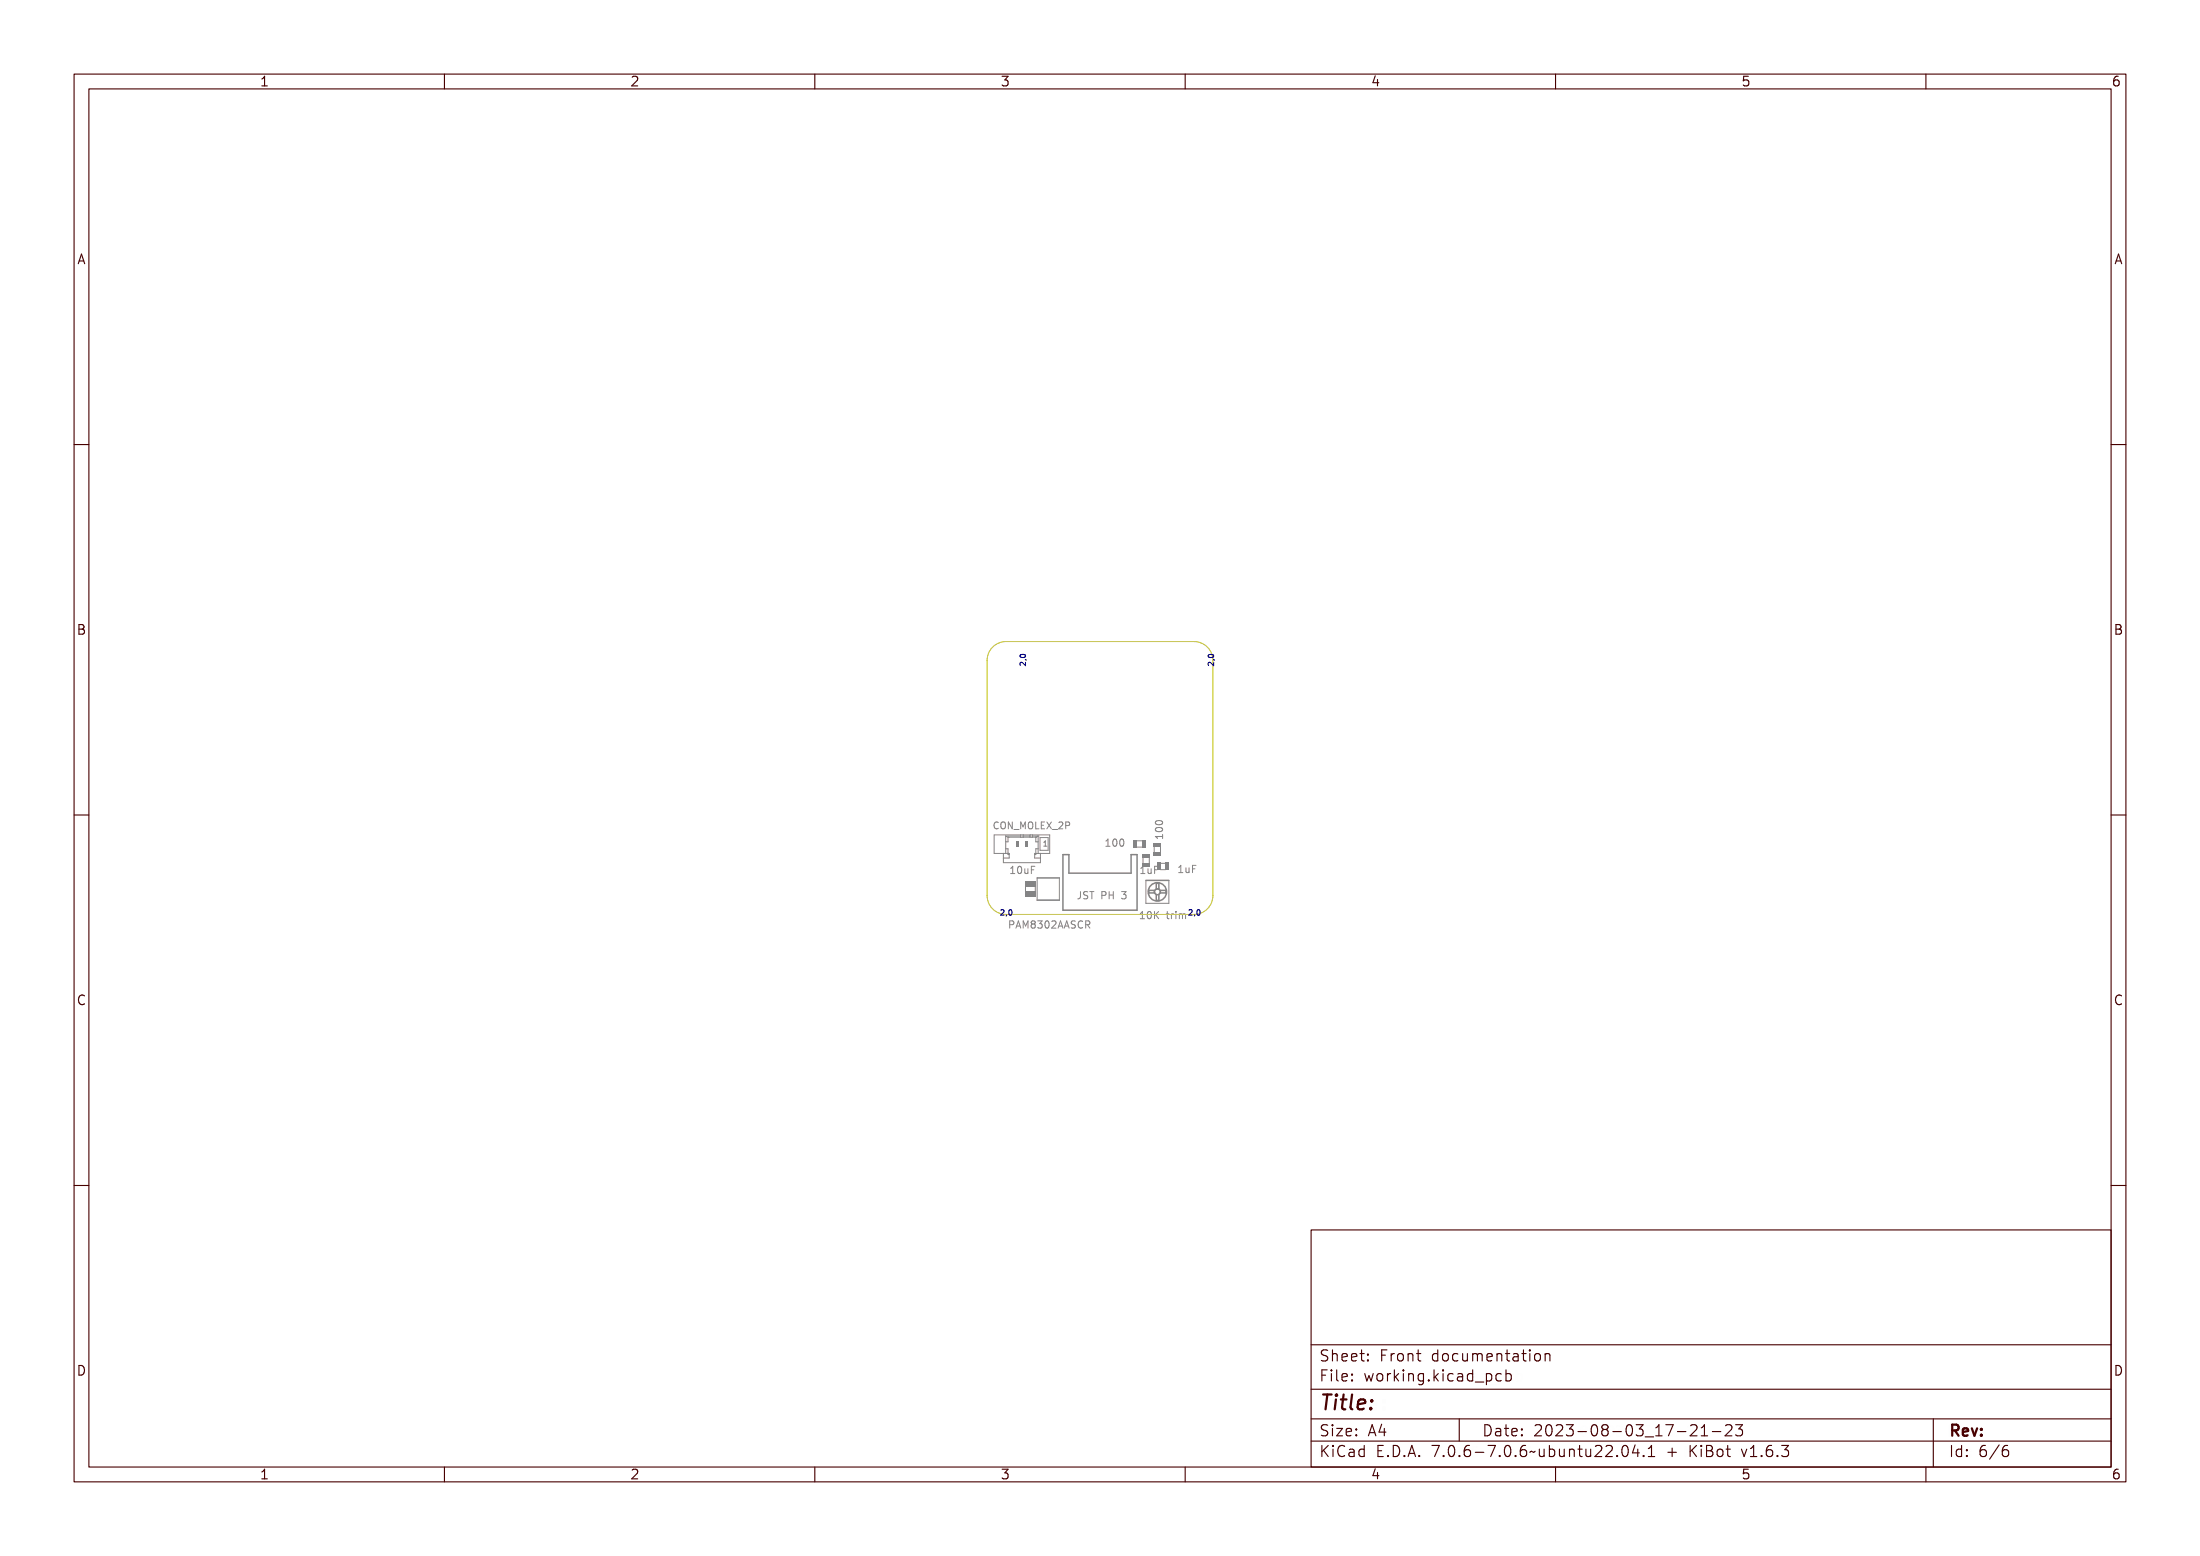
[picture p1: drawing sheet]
<svg xmlns="http://www.w3.org/2000/svg" width="297mm" height="210mm" viewBox="0 0 297 210" stroke-linecap="round" stroke-linejoin="round" font-family="sans-serif">
<g fill="none" stroke="#848484" stroke-width=".14">
<path d="M134.1 111.1l.4-.1h.1v.2l-.1-.1a.34 .34 0 0 0-.4 .4 .34 .34 0 0 0 .5 .2v.2a.42 .42 0 0 1-.5-.1 .42 .42 0 0 1 0-.5zM134.8 111.1a.28 .28 0 0 1 .3-.1 .28 .28 0 0 1 .3 .2v.3a.36 .36 0 0 1-.3 .4l-.3-.1v-.1zM135 111.1a.38 .38 0 0 1 .3 .3 .38 .38 0 0 1-.2 .4l-.2-.2zM135.5 111h.2l.3 .7v-.7h.1v.9h-.2l-.3-.7v.7h-.1zM136.2 112.1l.7 .1zM136.9 117h.3v.8h.2v.1h-.5v-.1h.2v-.7h-.2zM137 111h.1l.2 .5 .1-.5h.2v.9h-.1v-.8l-.2 .5h-.1l-.1-.5v.8h-.1zM137.7 117.1a.28 .28 0 0 1 .3-.1 .28 .28 0 0 1 .2 .2v.3a.37 .37 0 0 1-.3 .5 .56 .56 0 0 1-.2-.9zM137.8 111.1a.28 .28 0 0 1 .3-.1 .28 .28 0 0 1 .2 .2v.3a.36 .36 0 0 1-.3 .4l-.2-.1v-.1zM137.8 117.1h.1a.51 .51 0 0 1 0 .8l-.2-.3zM138 111.1a.38 .38 0 0 1 .2 .3 .38 .38 0 0 1-.2 .4l-.1-.2zM138.4 117.2h.1v.6l.2 .1 .1-.2v-.5h.2v.7h-.2v-.1a.23 .23 0 0 1-.2 .1 .23 .23 0 0 1-.2-.2z"/>
<path d="M138.5 111h.2v.8h.4v.1h-.6zM139.2 117h.6v.1h-.4v.3h.3v.1h-.3v.4h-.2zM139.3 111h.5v.1h-.4v.3h.4v.1h-.4v.3h.4v.1h-.5zM139.9 111h.2l.2 .3 .2-.3h.1l-.3 .4 .3 .5h-.1l-.2-.4-.3 .4h-.1l.3-.5zM140.6 112.1l.8 .1zM141.5 111a.32 .32 0 0 1 .5 .1 .32 .32 0 0 1-.2 .5l-.2 .2h.4v.1h-.5l.2-.4a.23 .23 0 0 0 .1-.3 .23 .23 0 0 0-.3 0zM142.2 111h.3a.29 .29 0 0 1 .3 .4 .29 .29 0 0 1-.4 .1v.4h-.2zM142.4 111.1h.1a.17 .17 0 0 1 .2 .2 .17 .17 0 0 1-.2 .1h-.1zM143.1 110.9l.3 .1 .1 .2-.6 .7h.6M143.9 111.4h.4l.1-.2v-.2l-.5-.1v1M149.7 113.4l.4-.1v.8h.2v.2h-.6v-.2h.2v-.7l-.2 .1zM150.5 113.4a.28 .28 0 0 1 .3-.1 .28 .28 0 0 1 .2 .3l.1 .2a.38 .38 0 0 1-.3 .5 .56 .56 0 0 1-.3-.9z"/>
<path d="M150.7 113.4h.1a.51 .51 0 0 1 0 .8l-.2-.2zM151.3 113.4a.28 .28 0 0 1 .3-.1 .28 .28 0 0 1 .2 .3v.2a.38 .38 0 0 1-.3 .5 .57 .57 0 0 1-.2-.9zM151.5 113.4a.51 .51 0 0 1 0 .8l-.1-.2zM154.3 117h.3v.8h.2v.1h-.5v-.1h.2v-.7h-.2zM155.1 117.2h.1v.6l.1 .1 .2-.2v-.5h.1v.7h-.1v-.1a.23 .23 0 0 1-.3 .1 .23 .23 0 0 1-.1-.2zM155.9 117h.5v.1h-.4v.3h.4v.1h-.4v.4h-.1zM156 112.9h.9v-.2h.1v.5h-.1v-.2h-.7v.2h-.1zM156.1 112l.4-.1a.38 .38 0 0 1 .5 .3 .55 .55 0 0 1-.5 .3 .55 .55 0 0 1-.5-.3zM156.1 111.2l.4-.1a.38 .38 0 0 1 .5 .3 .55 .55 0 0 1-.5 .3 .55 .55 0 0 1-.5-.3zM156.2 112.1l.5-.1 .2 .2a.52 .52 0 0 1-.8 0zM156.2 111.3h.5l.2 .1a.52 .52 0 0 1-.8 0zM156.7 117.4h.7"/>
<path d="M156.7 116.5h.7M159.1 116.9h.3v.8h.2v.1h-.5v-.1h.2v-.7h-.2zM159.8 117.1h.1l.1 .5 .1 .1 .1-.1 .1-.5h.1v.7h-.1v-.1a.23 .23 0 0 1-.3 .1 .23 .23 0 0 1-.2-.3zM160.6 116.9h.6v.1h-.4v.2h.4v.2h-.4v.4h-.2zM136.2 124.4a.48 .48 0 0 1 .6 .1v.1a.32 .32 0 0 1-.5 .3v.4h-.1zM136.3 124.5h.2a.18 .18 0 0 1 .2 .1 .18 .18 0 0 1-.2 .2h-.2zM137.2 124.4h.1l.3 .9h-.1l-.1-.2h-.3l-.1 .2h-.1zM137.2 124.5l.2 .5h-.3zM137.7 124.4h.2l.1 .4 .2-.4h.2v.9h-.2v-.8l-.1 .5h-.1l-.2-.5v.8h-.1zM138.6 124.4a.27 .27 0 0 1 .4 0 .27 .27 0 0 1-.1 .4 .27 .27 0 0 1 .1 .4 .27 .27 0 0 1-.4 0 .27 .27 0 0 1 .1-.4l-.2-.1zM139.3 124.4a.29 .29 0 0 1 .4 0 .29 .29 0 0 1 0 .4 .31 .31 0 0 1 .1 .5 .31 .31 0 0 1-.5 0v-.1a.23 .23 0 0 0 .3 0 .23 .23 0 0 0 0-.3l-.2-.1v-.1h.1a.17 .17 0 0 0 .2-.2 .17 .17 0 0 0-.3 0h-.1zM140.1 124.5a.28 .28 0 0 1 .4-.2 .28 .28 0 0 1 .2 .3v.2a.38 .38 0 0 1-.3 .5 .56 .56 0 0 1-.3-.8z"/>
<path d="M140.3 124.5l.1-.1a.51 .51 0 0 1 0 .8l-.2-.2zM140.9 124.4a.34 .34 0 0 1 .5 .1 .34 .34 0 0 1-.2 .5l-.2 .2h.4v.1h-.5l.2-.3a.27 .27 0 0 0 .2-.3 .27 .27 0 0 0-.2-.2h-.2zM141.9 124.4h.1l.3 .9h-.1l-.1-.2h-.3l-.1 .2h-.1zM141.9 124.5l.2 .5h-.3zM142.7 124.4h.1l.3 .9h-.1l-.1-.2h-.3l-.1 .2h-.1zM142.7 124.5l.2 .5h-.3zM143.3 124.4h.3h.2v.1a.2 .2 0 0 0-.3-.1 .2 .2 0 0 0-.1 .3 .33 .33 0 0 1 .4 .4 .33 .33 0 0 1-.5 .2l-.1-.2a.22 .22 0 0 0 .3 .1 .22 .22 0 0 0 .1-.3 .31 .31 0 0 1-.3-.1 .31 .31 0 0 1 0-.4zM144.1 124.5l.3-.2 .2 .1v.1l-.2-.1a.36 .36 0 0 0-.3 .5 .36 .36 0 0 0 .5 .2v.2a.45 .45 0 0 1-.5-.1 .45 .45 0 0 1-.1-.6zM144.8 124.4a.47 .47 0 0 1 .5 .1l.1 .2-.2 .2 .3 .4h-.2l-.1-.3-.2-.1h-.1v.4h-.1zM144.9 124.5h.1a.17 .17 0 0 1 .2 .1 .17 .17 0 0 1-.1 .2h-.2zM145.5 121.3h.1M145.9 124.3l.3 .1"/>
<path d="M146.2 125.2l-.3 .1M146.2 120.4h.4v.6a.35 .35 0 0 1-.6 .3v-.1a.22 .22 0 0 0 .3 .1 .22 .22 0 0 0 .1-.3v-.5h-.2zM146.6 124.8h.4l.1-.2v-.2l-.5-.1v1M146.8 124.8l.3 .5M146.9 120.5l.4-.1h.1v.2a.2 .2 0 0 0-.3-.1 .2 .2 0 0 0-.1 .3 .33 .33 0 0 1 .4 .4 .33 .33 0 0 1-.5 .1l-.1-.1a.22 .22 0 0 0 .4 .1 .22 .22 0 0 0 0-.3 .31 .31 0 0 1-.3-.2 .31 .31 0 0 1 0-.3zM147.5 120.4h.8v.1h-.3v.9h-.1v-.9h-.4zM149.2 120.4a.48 .48 0 0 1 .6 .2v.1a.32 .32 0 0 1-.5 .3v.4h-.1zM149.3 120.5h.2a.18 .18 0 0 1 .2 .2 .18 .18 0 0 1-.2 .2h-.2zM150 120.4h.1v.4h.3v-.4h.2v1h-.2v-.5h-.3v.5h-.1zM151.6 120.4a.29 .29 0 0 1 .4 0 .29 .29 0 0 1-.1 .4 .31 .31 0 0 1 .2 .5 .31 .31 0 0 1-.5 0l-.1-.1a.23 .23 0 0 0 .4 .1 .23 .23 0 0 0 0-.4h-.2v-.1h.1a.17 .17 0 0 0 .2-.2 .17 .17 0 0 0-.3-.1h-.1zM154.2 123.1h.3v.8h.2v.1h-.5v-.1h.2v-.7h-.2zM155 123.2a.28 .28 0 0 1 .3-.1 .28 .28 0 0 1 .2 .2v.3a.38 .38 0 0 1-.3 .5 .56 .56 0 0 1-.2-.9z"/>
<path d="M155.1 123.2h.1a.51 .51 0 0 1 0 .8l-.2-.3zM155.7 123.1h.1v.4l.4-.4h.2l-.4 .4 .4 .5h-.2l-.3-.4-.1 .1v.3h-.1zM157.4 123.1h.2v.2h.2v.1h-.2v.5h.2v.1h-.2l-.1-.1-.1-.5h-.1v-.1h.1zM158.2 123.3h.1v.2v-.1a.19 .19 0 0 1 .2-.1 .19 .19 0 0 1 .2 .2 .24 .24 0 0 0-.3-.1 .24 .24 0 0 0-.1 .3v.3h-.1zM158.9 123.3h.3v.6h.2v.1h-.5v-.1h.2v-.5h-.2zM159.1 123h.1v.2h-.1zM159.6 123.3l.6 .1v.6h-.1v-.6l-.1 .1v.5h-.1l-.1-.6-.1 .6h-.1z"/>
<circle cx="137.9" cy="117.5" r=".09"/>
<circle cx="150.8" cy="113.8" r=".09"/>
<circle cx="151.5" cy="113.8" r=".09"/>
<circle cx="156.5" cy="111.4" r=".09"/>
<circle cx="156.5" cy="112.2" r=".09"/>
<circle cx="138.8" cy="124.6" r=".16"/>
<circle cx="138.8" cy="125" r=".19"/>
<circle cx="140.4" cy="124.8" r=".09"/>
<circle cx="155.2" cy="123.6" r=".09"/>
</g>
<g fill="#848484">
<path d="M157.3 116.5h.5v.9h-.5z" fill-rule="evenodd"/>
<path d="M156.2 116.5h.5v.9h-.5z" fill-rule="evenodd"/>
</g>
<path d="M138.4 119.6v.8M139.8 119.6v.7" fill="none" stroke="#848484" stroke-width=".14"/>
<g fill="#848484">
<path d="M138.4 120.3h1.4v.8h-1.4z" fill-rule="evenodd"/>
<path d="M138.4 118.9h1.4v.7h-1.4z" fill-rule="evenodd"/>
</g>
<path d="M140 118.5v3M143 118.5v3M154.3 115.8v.7M155.2 115.8v.7" fill="none" stroke="#848484" stroke-width=".14"/>
<path d="M140 118.5h3M140 121.5h3" fill="none" stroke="#848484" stroke-width=".2"/>
<g fill="#848484">
<path d="M154.3 115.3h.9v.5h-.9z" fill-rule="evenodd"/>
<path d="M154.3 116.5h.9v.5h-.9z" fill-rule="evenodd"/>
</g>
<g fill="none" stroke="#848484" stroke-width=".14">
<path d="M135.5 115.8h.7v-.6h-2v-2.5h7.5v2.5h-2v.6h.8M135.5 115.2v1.2h5v-1.2M135.8 112.8h2M135.8 112.8v2.4M135.8 114.6h.3v.7h.1M135.8 112.8l.3 .2M136.1 113h.1M136.1 115.2h.1M136.1 113v.6h-.3M136.1 113h3.7M137.8 112.7v.3M138.1 112.8h1"/>
<path d="M138.1 112.7v.3M139.1 112.7v.3M139.4 112.8h.7M139.4 112.7v.3M139.8 113h.1M139.8 115.2h.1M139.8 113v.6h.3M140.1 112.8h.1M140.1 114.6h-.3v.7h-.1M140.1 112.8l-.3 .2M140.1 112.8v2.4M140.4 113h1.1v1.8h-1.1z"/>
</g>
<g fill="#848484">
<path d="M137.2 113.5h.3v.7h-.3z" fill-rule="evenodd"/>
<path d="M138.4 113.5h.3v.7h-.3z" fill-rule="evenodd"/>
</g>
<path d="M153.5 114.3h.7M153.5 113.5h.7" fill="none" stroke="#848484" stroke-width=".14"/>
<g fill="#848484">
<path d="M154.2 113.4h.5v1h-.5z" fill-rule="evenodd"/>
<path d="M153 113.4h.5v1h-.5z" fill-rule="evenodd"/>
</g>
<path d="M155.8 114.3v.7M156.7 114.3v.7" fill="none" stroke="#848484" stroke-width=".14"/>
<g fill="#848484">
<path d="M155.8 115h.9v.5h-.9z" fill-rule="evenodd"/>
<path d="M155.8 113.8h.9v.5h-.9z" fill-rule="evenodd"/>
</g>
<g fill="none" stroke="#848484" stroke-width=".2">
<path d="M143.5 115.3h.8v2.5h8.4v-2.5h.8v7.5h-10zM154.7 118.8h3.1M156.1 119.2h.3v.8h-.3zM155.8 120.5v-.3h-.7v.3h.8M156.1 120.7v.8h.3v-.8M156.6 120.2h.8v.3h-.8z"/>
<circle cx="156.2" cy="120.4" r=".39"/>
<circle cx="156.2" cy="120.4" r="1.24"/>
</g>
<path d="M154.7 118.8v3.1h3.1v-3.1" fill="none" stroke="#848484" stroke-width=".14"/>
<path d="M133.8 87.5a2.54 2.54 0 0 1 2-.9h25.4a2.54 2.54 0 0 1 2.5 2.5v31.8a2.54 2.54 0 0 1-2.5 2.5h-25.4a2.54 2.54 0 0 1-2.5-2.5v-31.8v-.6z" fill="none" stroke="#c2c200" stroke-width=".14"/>
<g fill="none" stroke="#000084" stroke-width=".14">
<path d="M137.9 89.6a.46 .46 0 0 1 .6 .2v-.3v.4l-.3-.2a.18 .18 0 0 0-.3-.1 .18 .18 0 0 0 0 .3l-.1-.1zM137.9 88.3h.3a.29 .29 0 0 1 .4 .2 .42 .42 0 0 1-.8 0zM137.9 88.4a.32 .32 0 0 1 .6 .2 .33 .33 0 0 1-.6-.2zM138.4 89l.3 .2h-.3zM163.3 89.6a.46 .46 0 0 1 .6 .2v-.3v.4l-.3-.2a.18 .18 0 0 0-.3-.1 .18 .18 0 0 0 0 .3l-.1-.1zM163.3 88.3h.3a.29 .29 0 0 1 .4 .2 .42 .42 0 0 1-.8 0zM163.3 88.4a.32 .32 0 0 1 .6 .2 .33 .33 0 0 1-.6-.2zM163.8 89l.3 .2h-.3zM135 122.9a.27 .27 0 0 1 .4 .1 .27 .27 0 0 1-.1 .4l-.2 .1h.3v.1h-.4l.3-.3a.18 .18 0 0 0 0-.3 .18 .18 0 0 0-.3 0zM135.8 123.5h.1v.1l-.2 .2zM136.3 123v-.1a.35 .35 0 0 1 .4 .4 .35 .35 0 0 1-.4 .3l-.1-.2zM136.4 123a.3 .3 0 0 1 .2 .3 .3 .3 0 0 1-.2 .2l-.1-.2z"/>
<path d="M160.4 122.9a.27 .27 0 0 1 .4 .1 .27 .27 0 0 1-.1 .4l-.2 .1h.3v.1h-.4l.3-.3a.18 .18 0 0 0 0-.3 .18 .18 0 0 0-.3 0zM161.2 123.5h.1v.1l-.2 .2zM161.7 123v-.1a.35 .35 0 0 1 .4 .4 .35 .35 0 0 1-.4 .3l-.1-.2zM161.8 123a.3 .3 0 0 1 .2 .3 .3 .3 0 0 1-.2 .2l-.1-.2z"/>
<circle cx="138.2" cy="88.5" r=".06"/>
<circle cx="163.6" cy="88.5" r=".06"/>
<circle cx="136.4" cy="123.3" r=".06"/>
<circle cx="161.8" cy="123.3" r=".06"/>
</g>
<g fill="none" stroke="#480000" stroke-width=".15">
<path d="M10 10h277v190h-277zM12 12h273v186h-273zM60 10v2M110 10v2M160 10v2M210 10v2M260 10v2M10 60h2M285 60h2M10 110h2M285 110h2M10 160h2"/>
<path d="M285 160h2M177 166h108v32h-108zM60 198v2M110 198v2M160 198v2M177 181.5h108M177 187.5h108M177 191.5h108M177 194.5h108M178.1 195.2h.2v.6l.6-.6h.3l-.6 .6 .6 .8h-.2l-.5-.7-.2 .2v.5h-.2zM178.2 185h.9v.2h-.7v.4h.6v.2h-.6v.7h-.2zM178.3 182.4l.5-.1h.2v.2a.34 .34 0 0 0-.4-.1 .34 .34 0 0 0-.2 .4 .62 .62 0 0 1 .6 .7 .71 .71 0 0 1-.8 .2v-.2a.4 .4 0 0 0 .4 .1 .4 .4 0 0 0 .3-.3l-.4-.2a.4 .4 0 0 1-.3-.3 .4 .4 0 0 1 .1-.4z"/>
<path d="M178.3 192.5l.5-.1h.2v.2a.34 .34 0 0 0-.4-.1 .34 .34 0 0 0-.2 .4 .62 .62 0 0 1 .6 .7 .71 .71 0 0 1-.8 .2v-.2a.4 .4 0 0 0 .4 .1 .4 .4 0 0 0 .3-.3l-.4-.2a.4 .4 0 0 1-.3-.3 .4 .4 0 0 1 .1-.4zM179.4 182.2h.2v.6a.35 .35 0 0 1 .4-.1 .35 .35 0 0 1 .2 .4v.6h-.2v-.8l-.2-.1a.28 .28 0 0 0-.2 .3v.6h-.2zM179.5 185.4h.4v.9h.4v.2h-.9v-.2h.3v-.8h-.2zM179.5 192.8h.4v.9h.4v.1h-.9v-.1h.3v-.8h-.2zM179.5 195.6h.4v.9h.4v.1h-.9v-.1h.3v-.8h-.2zM179.7 184.9h.2v.3h-.2zM179.7 192.3h.2v.3h-.2zM179.7 195.1h.2v.3h-.2zM180.6 184.9h.4v1.3l.1 .1h.3v.2a.4 .4 0 0 1-.5-.4v-1h-.3zM180.6 192.8h.8v.1l-.6 .8h.6v.1h-.8v-.1l.6-.8h-.6zM180.7 182.8a.49 .49 0 0 1 .6-.1 .49 .49 0 0 1 .2 .5h-.8a.42 .42 0 0 0 .3 .4 .42 .42 0 0 0 .4-.1v.2a.6 .6 0 0 1-.8-.1 .6 .6 0 0 1 .1-.8zM180.7 195.4l.3-.2h.2h.3v.2a.43 .43 0 0 0-.6 0 .43 .43 0 0 0-.2 .5 .43 .43 0 0 0 .2 .5 .43 .43 0 0 0 .6 0v.2a.62 .62 0 0 1-.7 0 .62 .62 0 0 1-.3-.7z"/>
<path d="M180.8 182.9l.2-.1a.27 .27 0 0 1 .3 .3h-.6zM181.8 195.6a.5 .5 0 0 1 .6-.1 .5 .5 0 0 1 .2 .5v.6h-.1v-.1a.38 .38 0 0 1-.5 .2 .38 .38 0 0 1-.2-.5 .38 .38 0 0 1 .4-.2h.3a.35 .35 0 0 0-.3-.4 .35 .35 0 0 0-.4 .2zM181.9 182.8a.49 .49 0 0 1 .6-.1 .49 .49 0 0 1 .2 .5h-.8a.42 .42 0 0 0 .3 .4 .42 .42 0 0 0 .5-.1v.2a.6 .6 0 0 1-.9-.1 .6 .6 0 0 1 .1-.8zM181.9 185.5a.49 .49 0 0 1 .6-.1 .49 .49 0 0 1 .2 .5h-.8a.42 .42 0 0 0 .3 .4 .42 .42 0 0 0 .5-.1v.2a.6 .6 0 0 1-.9-.1 .6 .6 0 0 1 .1-.8zM181.9 192.9a.49 .49 0 0 1 .6-.1 .49 .49 0 0 1 .2 .5h-.8a.42 .42 0 0 0 .3 .4 .42 .42 0 0 0 .5-.1v.2a.6 .6 0 0 1-.9-.1 .6 .6 0 0 1 .1-.8zM182 196.2l.5-.1a.31 .31 0 0 1-.2 .4 .31 .31 0 0 1-.4-.1zM182 182.9l.2-.1a.27 .27 0 0 1 .3 .3h-.6zM182 185.6l.2-.1a.27 .27 0 0 1 .3 .3h-.6zM182 193l.2-.1a.27 .27 0 0 1 .3 .3h-.6zM183 195.7l.4-.2 .2 .2v-.6h.2v1.5h-.2v-.1a.42 .42 0 0 1-.5 .1 .42 .42 0 0 1-.2-.5zM183.2 195.8a.23 .23 0 0 1 .4 0v.3a.33 .33 0 0 1-.2 .4 .48 .48 0 0 1-.2-.7zM183.2 182.3h.2v.4h.4v.1h-.4v.7l.1 .1h.3v.1a.41 .41 0 0 1-.6-.3v-.6h-.3v-.1h.3z"/>
<path d="M183.3 185.4h.2v.3h-.2zM183.3 186.2h.2v.3h-.2zM183.3 192.8h.2v.3h-.2zM183.3 193.6h.2v.2h-.2zM184.5 182.7h.2v.3h-.2zM184.5 183.5h.2v.2h-.2zM185.2 185.4h.2l.2 .8 .1-.5h.2l.2 .5 .1-.8h.2l-.2 1.1h-.2l-.2-.7-.2 .7h-.1zM185.4 195.2h.9v.2h-.7v.4h.6v.2h-.6v.5h.7v.1h-.9zM185.7 192.4h.2l.5 1.4h-.2l-.1-.3h-.5l-.1 .3h-.2zM185.8 192.6l.2 .7h-.4zM186.6 182.3h.9v.2h-.7v.4h.6v.2h-.6v.6h-.2zM186.7 185.5a.56 .56 0 0 1 .8 .2 .56 .56 0 0 1-.3 .7 .57 .57 0 0 1-.6-.2 .57 .57 0 0 1 .1-.7z"/>
<path d="M186.8 185.6a.26 .26 0 0 1 .3-.1 .26 .26 0 0 1 .2 .2v.2a.33 .33 0 0 1-.3 .4l-.2-.2zM186.9 196.4h.2v.2h-.2zM187.1 192.4h.2v.9h.2v.2h-.2v.3h-.2v-.3h-.6v-.2zM187.1 192.6v.7h-.4zM187.8 195.2a.76 .76 0 0 1 .9 .7 .76 .76 0 0 1-.9 .7zM188 195.4h.3a.73 .73 0 0 1 0 1.1h-.3zM188 182.7h.2v.2a.41 .41 0 0 1 .6-.2v.2a.37 .37 0 0 0-.5-.1 .37 .37 0 0 0-.1 .4v.5h-.2zM188 185.4h.2v.2a.41 .41 0 0 1 .6-.2v.2a.37 .37 0 0 0-.5-.1 .37 .37 0 0 0-.1 .4v.6h-.2zM189.1 184.9h.1v.9l.5-.4h.2l-.4 .4 .5 .7h-.2l-.4-.6-.2 .1v.5h-.1zM189.1 182.8a.56 .56 0 0 1 .8 .2 .56 .56 0 0 1-.3 .7 .57 .57 0 0 1-.6-.2 .57 .57 0 0 1 .1-.7zM189.2 182.9a.26 .26 0 0 1 .3-.1 .26 .26 0 0 1 .2 .2v.2a.33 .33 0 0 1-.3 .4l-.2-.2zM189.3 196.4h.3v.2h-.3z"/>
<path d="M190.2 182.7h.2v.1a.35 .35 0 0 1 .4-.1 .35 .35 0 0 1 .3 .4v.6h-.2v-.8l-.2-.1a.28 .28 0 0 0-.3 .3v.6h-.2zM190.3 185.4h.4v.9h.4v.2h-.9v-.2h.4v-.8h-.3zM190.5 195.2h.3l.4 1.4h-.2l-.1-.3h-.5l-.1 .3h-.2zM190.6 184.9h.1v.3h-.1zM190.6 195.4l.2 .7h-.4zM191.4 185.4h.2v.1a.35 .35 0 0 1 .4-.1 .35 .35 0 0 1 .3 .4v.7h-.2v-.9l-.2-.1a.28 .28 0 0 0-.3 .3v.7h-.2zM191.7 182.3h.1v.4h.4v.1h-.4v.7l.1 .1h.3v.1a.41 .41 0 0 1-.5-.3v-.6h-.3v-.1h.3zM191.7 196.4h.3v.2h-.3zM192.7 185.5l.3-.2 .3 .2v-.1h.2v1a.53 .53 0 0 1-.8 .4v-.2a.36 .36 0 0 0 .4 .1 .36 .36 0 0 0 .2-.4l-.2 .1a.51 .51 0 0 1-.5-.2 .51 .51 0 0 1 0-.5zM192.8 185.6a.25 .25 0 0 1 .3-.1 .25 .25 0 0 1 .2 .2v.2a.32 .32 0 0 1-.3 .4 .47 .47 0 0 1-.2-.7zM193.8 195.2h.9l-.5 1.4h-.2l.5-1.2h-.7zM193.9 182.8l.3-.2 .3 .2v-.6h.2v1.5h-.2v-.1a.42 .42 0 0 1-.6 .1 .42 .42 0 0 1-.1-.5z"/>
<path d="M194.1 182.8a.42 .42 0 0 1 .4 .4 .42 .42 0 0 1-.3 .4 .48 .48 0 0 1-.1-.8zM194.1 186.2h.3v.3h-.3zM195.1 184.9h.2v.9l.4-.4h.3l-.5 .4 .5 .7h-.2l-.4-.6-.1 .1v.5h-.2zM195.1 182.8a.56 .56 0 0 1 .8 .2 .56 .56 0 0 1-.3 .7 .57 .57 0 0 1-.6-.2 .57 .57 0 0 1 .1-.7zM195.2 182.9a.26 .26 0 0 1 .3-.1 .26 .26 0 0 1 .2 .2v.2a.33 .33 0 0 1-.3 .4l-.2-.2zM195.3 196.4h.3v.2h-.3zM196.3 185.4h.5v.9h.3v.2h-.9v-.2h.4v-.8h-.3zM196.3 195.4a.45 .45 0 0 1 .5-.2 .45 .45 0 0 1 .3 .5v.5a.46 .46 0 0 1-.5 .5 .46 .46 0 0 1-.4-.5zM196.4 182.8l.5-.2 .2 .1v.2a.4 .4 0 0 0-.6 0 .4 .4 0 0 0 0 .6 .4 .4 0 0 0 .6 0v.2a.58 .58 0 0 1-.8-.1 .58 .58 0 0 1 .1-.8zM196.5 195.4a.39 .39 0 0 1 .4 .5v.2a.29 .29 0 0 1-.3 .4 .29 .29 0 0 1-.2-.4v-.5zM196.6 184.9h.2v.3h-.2zM197 191.5v3"/>
<path d="M197.4 182.7h.2v.8l.2 .1a.28 .28 0 0 0 .3-.3v-.6h.2v1h-.2v-.1a.35 .35 0 0 1-.4 .2 .35 .35 0 0 1-.3-.5zM197.6 185.5l.5-.2 .2 .1v.2a.4 .4 0 0 0-.6 0 .4 .4 0 0 0 0 .6 .4 .4 0 0 0 .6 0v.2a.58 .58 0 0 1-.8-.1 .58 .58 0 0 1 .1-.8zM197.7 196.4h.3v.2h-.3zM198.6 182.7h.1a.21 .21 0 0 1 .2-.1 .21 .21 0 0 1 .2 .2l.2-.2 .1 .1a1.27 1.27 0 0 1 .2 1h-.2v-.8l-.1-.1-.2 .1v.8h-.1v-.8l-.2-.1-.1 .1v.8h-.1zM198.7 185.4a.5 .5 0 0 1 .5-.1 .5 .5 0 0 1 .3 .5v.7h-.2v-.2a.38 .38 0 0 1-.5 .2 .38 .38 0 0 1-.2-.5 .38 .38 0 0 1 .5-.2h.2a.35 .35 0 0 0-.3-.4 .35 .35 0 0 0-.3 .2zM198.7 195.4l.3-.2h.2h.2v.2a.43 .43 0 0 0-.5 0 .43 .43 0 0 0-.1 .5 .44 .44 0 0 1 .6-.1 .44 .44 0 0 1 .1 .6 .47 .47 0 0 1-.6 .3 .47 .47 0 0 1-.3-.5v-.5zM198.8 186l.5-.1a.31 .31 0 0 1-.1 .4 .31 .31 0 0 1-.4-.1zM198.9 195.9a.3 .3 0 0 1 .4 .3 .3 .3 0 0 1-.4 .2l-.1-.2zM199.9 185.5l.3-.2 .3 .2v-.6h.2v1.6h-.2v-.2a.42 .42 0 0 1-.5 .1 .42 .42 0 0 1-.2-.5zM199.9 182.8a.49 .49 0 0 1 .6-.1 .49 .49 0 0 1 .2 .5h-.7a.42 .42 0 0 0 .2 .4 .42 .42 0 0 0 .5-.1v.2a.6 .6 0 0 1-.8-.1 .6 .6 0 0 1 0-.8zM200 196h.5v.2h-.5zM200 185.6a.23 .23 0 0 1 .4 0l.1 .3a.33 .33 0 0 1-.3 .4 .48 .48 0 0 1-.2-.7z"/>
<path d="M200.1 182.9l.2-.1a.27 .27 0 0 1 .3 .3h-.6zM200.1 192.4a.76 .76 0 0 1 1 .7 .76 .76 0 0 1-1 .7zM200.3 192.6h.3a.73 .73 0 0 1 0 1.1h-.3zM200.9 186.8h1.2v.1h-1.2zM201 195.2h.9l-.5 1.4h-.2l.5-1.2h-.7zM201.1 182.7h.1v.1a.35 .35 0 0 1 .5-.1 .35 .35 0 0 1 .2 .4v.6h-.2v-.8l-.2-.1a.28 .28 0 0 0-.3 .3v.6h-.1zM201.4 192.8a.5 .5 0 0 1 .6-.1 .5 .5 0 0 1 .2 .5v.6h-.1v-.1a.38 .38 0 0 1-.5 .2 .38 .38 0 0 1-.2-.5 .38 .38 0 0 1 .4-.2h.3a.35 .35 0 0 0-.3-.4 .35 .35 0 0 0-.4 .2zM201.6 193.4l.5-.1a.31 .31 0 0 1-.2 .4 .31 .31 0 0 1-.4-.1zM202.2 185.4h.2v.1a.42 .42 0 0 1 .6-.1 .42 .42 0 0 1 .1 .5 .42 .42 0 0 1-.1 .5 .42 .42 0 0 1-.6-.1v.6h-.2zM202.5 182.3h.2v.4h.4v.1h-.4v.7l.1 .1h.3v.1a.41 .41 0 0 1-.6-.3v-.6h-.3v-.1h.3zM202.5 185.6a.24 .24 0 0 1 .3-.1 .24 .24 0 0 1 .1 .2l.1 .2a.32 .32 0 0 1-.3 .4 .48 .48 0 0 1-.2-.7zM202.5 196.4h.3v.2h-.3z"/>
<path d="M202.8 192.4h.2v.4h.4v.1h-.4v.7l.1 .1h.3v.1a.41 .41 0 0 1-.6-.3v-.6h-.3v-.1h.3zM203.5 182.7a.5 .5 0 0 1 .5-.1 .5 .5 0 0 1 .3 .5v.6h-.2v-.1a.38 .38 0 0 1-.5 .2 .38 .38 0 0 1-.2-.5 .38 .38 0 0 1 .5-.2h.2a.35 .35 0 0 0-.2-.4 .35 .35 0 0 0-.4 .2zM203.5 195.4a.45 .45 0 0 1 .6-.2 .45 .45 0 0 1 .2 .5v.5a.46 .46 0 0 1-.4 .5 .46 .46 0 0 1-.5-.5zM203.6 185.5l.5-.2 .2 .1v.2a.4 .4 0 0 0-.5 0 .4 .4 0 0 0 0 .6 .4 .4 0 0 0 .5 0v.2a.58 .58 0 0 1-.8-.1 .58 .58 0 0 1 .1-.8zM203.7 183.3l.4-.1a.31 .31 0 0 1-.1 .4 .31 .31 0 0 1-.4-.1zM203.7 195.4a.39 .39 0 0 1 .4 .5v.2a.29 .29 0 0 1-.2 .4 .29 .29 0 0 1-.3-.4v-.5zM203.9 192.9a.49 .49 0 0 1 .6-.1 .49 .49 0 0 1 .2 .5h-.8a.42 .42 0 0 0 .3 .4 .42 .42 0 0 0 .5-.1v.2a.6 .6 0 0 1-.9-.1 .6 .6 0 0 1 .1-.8zM204 193l.2-.1a.27 .27 0 0 1 .3 .3h-.6zM204.7 184.9h.1v.6a.41 .41 0 0 1 .6-.1 .41 .41 0 0 1 .2 .5 .42 .42 0 0 1-.2 .5 .42 .42 0 0 1-.6-.1v.2h-.1zM204.9 182.3h.2v.4h.4v.1h-.4v.7l.1 .1h.3v.1a.41 .41 0 0 1-.6-.3v-.6h-.3v-.1h.3zM204.9 185.6a.24 .24 0 0 1 .3-.1 .24 .24 0 0 1 .2 .2v.2a.32 .32 0 0 1-.3 .4 .48 .48 0 0 1-.2-.7zM204.9 196.4h.3v.2h-.3z"/>
<path d="M205.3 192.8h.2v.3h-.2zM205.3 193.6h.2v.2h-.2zM205.9 182.7h.5v.9h.3v.1h-.9v-.1h.4v-.8h-.3zM205.9 195.4l.3-.2h.2h.2v.2a.43 .43 0 0 0-.5 0 .43 .43 0 0 0-.1 .5 .44 .44 0 0 1 .6-.1 .44 .44 0 0 1 .1 .6 .47 .47 0 0 1-.5 .3 .47 .47 0 0 1-.4-.5v-.5zM206.1 195.9a.3 .3 0 0 1 .5 .3 .3 .3 0 0 1-.5 .2l-.1-.2zM206.2 182.2h.2v.3h-.2zM207 196l.3-.1 .5 .1 .2-.1a.32 .32 0 0 1-.5 .2h-.3l-.2 .1zM207.1 182.8a.56 .56 0 0 1 .8 .2 .56 .56 0 0 1-.2 .7 .57 .57 0 0 1-.7-.2 .57 .57 0 0 1 .1-.7zM207.3 182.9a.26 .26 0 0 1 .2-.1 .26 .26 0 0 1 .2 .2l.1 .2a.33 .33 0 0 1-.3 .4l-.3-.2zM207.4 192.5a.5 .5 0 0 1 .7 0 .5 .5 0 0 1-.1 .7l-.4 .5h.7v.1h-.9v-.1l.2-.3a.72 .72 0 0 0 .4-.8l-.3-.1-.3 .2zM208.3 182.7h.1v.1a.35 .35 0 0 1 .5-.1 .35 .35 0 0 1 .2 .4v.6h-.2v-.8l-.2-.1a.28 .28 0 0 0-.3 .3v.6h-.1zM208.3 195.6h.1l.1 .8 .2 .1a.28 .28 0 0 0 .2-.3v-.6h.2v1h-.2v-.1a.35 .35 0 0 1-.4 .2 .35 .35 0 0 1-.2-.5z"/>
<path d="M208.7 192.6a.45 .45 0 0 1 .5-.2 .45 .45 0 0 1 .3 .5v.5a.46 .46 0 0 1-.5 .5 .46 .46 0 0 1-.4-.5zM208.9 192.6a.39 .39 0 0 1 .4 .5v.2a.29 .29 0 0 1-.3 .4 .29 .29 0 0 1-.2-.4v-.5zM209.5 195.1h.2v.6a.41 .41 0 0 1 .5-.1 .41 .41 0 0 1 .2 .5 .42 .42 0 0 1-.2 .5 .42 .42 0 0 1-.5-.1v.1h-.2zM209.7 195.8a.24 .24 0 0 1 .3-.1 .24 .24 0 0 1 .2 .2v.2a.32 .32 0 0 1-.3 .4 .48 .48 0 0 1-.2-.7zM209.8 192.5a.5 .5 0 0 1 .7 0 .5 .5 0 0 1-.1 .7l-.4 .5h.7v.1h-.9v-.1l.2-.3a.72 .72 0 0 0 .4-.8l-.3-.1-.3 .2zM210 198v2M210.7 195.6h.2v.8l.2 .1a.28 .28 0 0 0 .2-.3v-.6h.2v1h-.2v-.1a.35 .35 0 0 1-.4 .2 .35 .35 0 0 1-.2-.5zM211 192.4a.49 .49 0 0 1 .6 0 .49 .49 0 0 1 .2 .6l-.2 .1a.45 .45 0 0 1 .2 .6 .45 .45 0 0 1-.6 .2l-.2-.1v-.2a.37 .37 0 0 0 .5 .1 .37 .37 0 0 0 .1-.5h-.4v-.2a.28 .28 0 0 0 .4-.1 .28 .28 0 0 0 0-.3 .28 .28 0 0 0-.4 0h-.2zM211.9 195.6h.2v.1a.35 .35 0 0 1 .4-.1 .35 .35 0 0 1 .2 .4v.6h-.2v-.8l-.2-.1a.28 .28 0 0 0-.2 .3v.6h-.2zM212.4 193.2h.5v.2h-.5zM213.3 195.2h.2v.4h.4v.1h-.4v.7l.1 .1h.3v.1a.41 .41 0 0 1-.6-.3v-.6h-.3v-.1h.3zM213.5 192.6a.45 .45 0 0 1 .5-.2 .45 .45 0 0 1 .3 .5v.5a.46 .46 0 0 1-.5 .5 .46 .46 0 0 1-.4-.5z"/>
<path d="M213.7 192.6a.39 .39 0 0 1 .4 .5v.2a.29 .29 0 0 1-.3 .4 .29 .29 0 0 1-.2-.4v-.5zM214.3 195.6h.2v.8l.2 .1a.28 .28 0 0 0 .2-.3v-.6h.2v1h-.2v-.1a.35 .35 0 0 1-.4 .2 .35 .35 0 0 1-.2-.5zM214.7 192.5a.41 .41 0 0 1 .6-.1 .41 .41 0 0 1 0 .6l-.1 .1a.43 .43 0 0 1 .3 .6 .43 .43 0 0 1-.7 .2 .41 .41 0 0 1-.2-.4 .41 .41 0 0 1 .3-.4l-.3-.2zM215.5 195.3a.5 .5 0 0 1 .7 0 .5 .5 0 0 1-.1 .7l-.4 .5h.6v.1h-.9v-.1l.3-.3a.72 .72 0 0 0 .3-.8l-.2-.1-.3 .2zM216 193.2h.5v.2h-.5zM216.7 195.3a.5 .5 0 0 1 .7 0 .5 .5 0 0 1-.1 .7l-.4 .5h.6v.1h-.9v-.1l.3-.3a.72 .72 0 0 0 .3-.8l-.2-.1-.3 .2zM217.1 192.6a.45 .45 0 0 1 .5-.2 .45 .45 0 0 1 .3 .5v.5a.46 .46 0 0 1-.5 .5 .46 .46 0 0 1-.4-.5zM217.3 192.6a.39 .39 0 0 1 .4 .5v.2a.29 .29 0 0 1-.3 .4 .29 .29 0 0 1-.2-.4v-.5zM218.2 196.4h.2v.2h-.2zM218.2 192.4a.49 .49 0 0 1 .6 0 .49 .49 0 0 1 .2 .6l-.2 .1a.45 .45 0 0 1 .2 .6 .45 .45 0 0 1-.6 .2l-.2-.1v-.2a.37 .37 0 0 0 .5 .1 .37 .37 0 0 0 .1-.5h-.4v-.2a.28 .28 0 0 0 .4-.1 .28 .28 0 0 0 0-.3 .28 .28 0 0 0-.4 0h-.2zM219.2 195.4a.45 .45 0 0 1 .5-.2 .45 .45 0 0 1 .3 .5v.5a.46 .46 0 0 1-.5 .5 .46 .46 0 0 1-.4-.5zM219.2 194.2h1.3v.1h-1.3z"/>
<path d="M219.4 195.4a.39 .39 0 0 1 .4 .5v.2a.29 .29 0 0 1-.3 .4 .29 .29 0 0 1-.3-.4l.1-.5zM220.7 192.5l.5-.1v1.3h.3v.1h-.8v-.1h.3v-1.1h-.3zM220.8 195.2h.2v.9h.2v.2h-.2v.3h-.2v-.3h-.6v-.2zM220.8 195.4v.7h-.4zM221.8 196.4h.2v.2h-.2zM221.8 192.4h.9l-.5 1.4h-.2l.5-1.2h-.7zM222.8 195.3l.5-.1v1.3h.3v.1h-.8v-.1h.3v-1.1h-.3zM223.2 193.2h.5v.2h-.5zM224.2 192.5a.5 .5 0 0 1 .8 0 .5 .5 0 0 1-.2 .7l-.4 .5h.7v.1h-.9v-.1l.2-.3a.72 .72 0 0 0 .4-.8l-.3-.1-.3 .2zM225.4 195.5h.2v.4h.4v.2h-.4v.4h-.2v-.4h-.4v-.2h.4zM225.5 192.5l.5-.1v1.3h.3v.1h-.8v-.1h.3v-1.1h-.3zM226.8 193.2h.5v.2h-.5z"/>
<path d="M227.5 195.2h.2v.6l.6-.6h.2l-.6 .6 .6 .8h-.2l-.5-.7-.1 .2v.5h-.2zM227.8 192.5a.5 .5 0 0 1 .8 0 .5 .5 0 0 1-.2 .7l-.4 .5h.7v.1h-.9v-.1l.2-.3a.72 .72 0 0 0 .4-.8l-.3-.1-.3 .2zM228.8 195.6h.4v.9h.4v.1h-.9v-.1h.4v-.8h-.3zM229.1 192.4a.49 .49 0 0 1 .5 0 .49 .49 0 0 1 .2 .6l-.2 .1a.45 .45 0 0 1 .3 .6 .45 .45 0 0 1-.7 .2l-.2-.1v-.2a.37 .37 0 0 0 .5 .1 .37 .37 0 0 0 .1-.5h-.3v-.2a.28 .28 0 0 0 .3-.1 .28 .28 0 0 0 0-.3 .28 .28 0 0 0-.4 0h-.1zM229.1 195.1h.1v.3h-.1zM229.9 195.2h.4a.35 .35 0 0 1 .5 .2 .35 .35 0 0 1-.3 .5 .41 .41 0 0 1 .3 .5 .41 .41 0 0 1-.5 .2h-.4zM230.1 196h.2a.27 .27 0 0 1 .3 .2 .27 .27 0 0 1-.3 .3h-.2zM230.1 195.4h.2a.23 .23 0 0 1 .3 .2 .23 .23 0 0 1-.3 .2h-.2zM231.2 193.2h1.1M231.2 195.7a.56 .56 0 0 1 .8 .2 .56 .56 0 0 1-.3 .7 .57 .57 0 0 1-.6-.2 .57 .57 0 0 1 .1-.7zM231.3 195.8a.26 .26 0 0 1 .3-.1 .26 .26 0 0 1 .2 .2v.2a.33 .33 0 0 1-.3 .4l-.2-.2zM232.6 195.2h.1v.4h.4v.1h-.4l.1 .7v.1h.3v.1a.41 .41 0 0 1-.5-.3v-.6h-.3v-.1h.3z"/>
<path d="M233 192.4l.2-.1 .5 .1a.41 .41 0 0 1 0 .5l-.8 .9h.9M234.3 192.3h.9l-.5 .6a.41 .41 0 0 1 .5 .2v.4l-.1 .2-.6 .1-.2-.2M234.6 195.6h.2l.3 .9 .4-.9h.2l-.4 1h-.3zM236 195.3l.5-.1v1.3h.3v.1h-.8v-.1h.3v-1.1h-.3zM237.4 196.4h.3v.2h-.3zM238.4 195.4l.3-.2h.2h.2v.2a.43 .43 0 0 0-.5 0 .43 .43 0 0 0-.1 .5 .44 .44 0 0 1 .6-.1 .44 .44 0 0 1 .1 .6 .47 .47 0 0 1-.5 .3 .47 .47 0 0 1-.4-.5v-.5zM238.6 195.9a.3 .3 0 0 1 .4 .3 .3 .3 0 0 1-.4 .2l-.1-.2zM239.8 196.4h.3v.2h-.3zM240.7 195.2a.49 .49 0 0 1 .6 0 .49 .49 0 0 1 .2 .6l-.2 .1a.45 .45 0 0 1 .2 .6 .45 .45 0 0 1-.6 .2l-.2-.1v-.2a.37 .37 0 0 0 .5 .1 .37 .37 0 0 0 .1-.5l-.4-.1v-.1a.28 .28 0 0 0 .4-.1 .28 .28 0 0 0 0-.3 .28 .28 0 0 0-.4 0h-.2zM260 198v2M261 191.5v6.5M263.2 195.2h.8v.2h-.3v1.1h.3v.1h-.8v-.1h.3v-1.1h-.3z"/>
<path d="M264.4 195.7l.3-.2 .3 .2v-.6h.2v1.5h-.2v-.1a.42 .42 0 0 1-.5 .1 .42 .42 0 0 1-.2-.5zM264.6 195.8a.23 .23 0 0 1 .4 0v.3a.33 .33 0 0 1-.2 .4 .48 .48 0 0 1-.2-.7zM265.9 195.6h.2v.3h-.2zM265.9 196.4h.2v.2h-.2zM268.1 195.4l.2-.2h.3h.2v.2a.43 .43 0 0 0-.5 0 .43 .43 0 0 0-.2 .5 .44 .44 0 0 1 .7-.1 .44 .44 0 0 1 .1 .6 .47 .47 0 0 1-.6 .3 .47 .47 0 0 1-.3-.5v-.5zM268.2 195.9a.3 .3 0 0 1 .5 .3 .3 .3 0 0 1-.5 .2v-.2zM269.9 195.2h.2l-.8 1.6h-.2zM270.5 195.4l.2-.2h.3h.2v.2a.43 .43 0 0 0-.5 0 .43 .43 0 0 0-.2 .5 .44 .44 0 0 1 .7-.1 .44 .44 0 0 1 .1 .6 .47 .47 0 0 1-.6 .3 .47 .47 0 0 1-.3-.5v-.5zM270.6 195.9a.3 .3 0 0 1 .5 .3 .3 .3 0 0 1-.5 .2v-.2z"/>
<circle cx="196.7" cy="195.9" r=".13"/>
<circle cx="203.9" cy="195.9" r=".13"/>
<circle cx="209" cy="193.1" r=".13"/>
<circle cx="213.8" cy="193.1" r=".13"/>
<circle cx="215" cy="193.4" r=".29"/>
<circle cx="215" cy="192.8" r=".25"/>
<circle cx="217.4" cy="193.1" r=".13"/>
<circle cx="219.5" cy="195.9" r=".13"/>
</g>
<g fill="none" stroke="#480000" stroke-width=".3">
<path d="M178.1 188.4h1.4v.2h-.6v1.7h-.2v-1.7h-.6zM179.9 188.8h.7v1.3h.4v.2h-1.2v-.2h.5v-1.1h-.4zM180.3 188.3h.3v.3h-.3zM181.8 188.4h.2v.4h.6v.2h-.6v1l.2 .1h.4v.2a.55 .55 0 0 1-.8-.5v-.8h-.4v-.2h.4zM183 188.3h.6l.1 1.6 .1 .2h.4v.2a.54 .54 0 0 1-.8-.5v-1.4h-.4zM184.8 189a.65 .65 0 0 1 .8-.1 .65 .65 0 0 1 .3 .7h-1.1a.56 .56 0 0 0 .4 .5 .56 .56 0 0 0 .6-.1v.2a.81 .81 0 0 1-1.1-.1 .81 .81 0 0 1 .1-1.1zM185 189.1a.38 .38 0 0 1 .4-.1 .38 .38 0 0 1 .2 .4h-.8zM186.7 188.9h.3v.4h-.3zM186.7 189.9h.3v.4h-.3zM263.1 192.4a.73 .73 0 0 1 .9 .2v.3l-.3 .3 .2 .1 .3 .5h-.2l-.3-.4-.2-.2h-.2v.6h-.2zM263.3 192.6h.2a.26 .26 0 0 1 .3 .2 .26 .26 0 0 1-.2 .3h-.3zM264.5 192.9a.49 .49 0 0 1 .6-.1 .49 .49 0 0 1 .2 .5h-.8a.42 .42 0 0 0 .3 .4 .42 .42 0 0 0 .4-.1v.2a.6 .6 0 0 1-.8-.1 .6 .6 0 0 1 .1-.8z"/>
<path d="M264.6 193l.2-.1a.27 .27 0 0 1 .3 .3h-.6zM265.5 192.8h.2l.3 .9 .3-.9h.2l-.4 1h-.2zM267.1 192.8h.2v.3h-.2zM267.1 193.6h.2v.2h-.2z"/>
</g>
<text font-size="2.7" fill="#480000" x="178" y="190.3">Title:</text>
<g font-size="2" fill="#480000">
<text x="178" y="183.7">Sheet: Front documentation</text>
<text x="178" y="186.5">File: working.kicad_pcb</text>
<text x="178" y="193.9">Size: A4</text>
<text x="178" y="196.6">KiCad E.D.A. 7.0.6-7.0.6~ubuntu22.04.1 + KiBot v1.6.3</text>
<text x="200" y="193.9">Date: 2023-08-03_17-21-23</text>
<text x="263" y="196.6">Id: 6/6</text>
<text x="263" y="193.9">Rev:</text>
</g>
<g font-size="1.7" fill="#480000">
<text x="35" y="11.7">1</text>
<text x="85" y="11.7">2</text>
<text x="135" y="11.7">3</text>
<text x="185" y="11.7">4</text>
<text x="235" y="11.7">5</text>
<text x="285" y="11.7">6</text>
<text x="10.5" y="35.7">A</text>
<text x="285.5" y="35.7">A</text>
<text x="10.5" y="85.6">B</text>
<text x="285.5" y="85.6">B</text>
<text x="10.5" y="135.7">C</text>
<text x="285.5" y="135.7">C</text>
<text x="10.5" y="185.6">D</text>
<text x="285.5" y="185.6">D</text>
<text x="35" y="199.7">1</text>
<text x="85" y="199.7">2</text>
<text x="135" y="199.7">3</text>
<text x="185" y="199.7">4</text>
<text x="235" y="199.7">5</text>
<text x="285" y="199.7">6</text>
</g>
<g font-size="1.3" fill="#848484">
<text x="157" y="113.4" transform="rotate(-90 157 113.4)">100</text>
<text x="136.7" y="117.9">10uF</text>
<text x="149.6" y="114.3">100</text>
<text x="154.1" y="117.9">1uF</text>
<text x="158.9" y="117.8">1uF</text>
<text x="136.1" y="125.3">PAM8302AASCR</text>
<text x="146" y="121.4">JST PH 3</text>
<text x="154" y="124">10K trim</text>
</g>
<text font-size="1.2" fill="#848484" x="134" y="111.9">CON_MOLEX_2P</text>
<g font-size="1" fill="#000084">
<text x="138.5" y="90" transform="rotate(-90 138.5 90)">2,0</text>
<text x="163.9" y="90" transform="rotate(-90 163.9 90)">2,0</text>
<text x="134.9" y="123.6">2,0</text>
<text x="160.3" y="123.6">2,0</text>
</g>
<text font-size="1" fill="#848484" x="140.7" y="114.3">1</text>
</svg>
